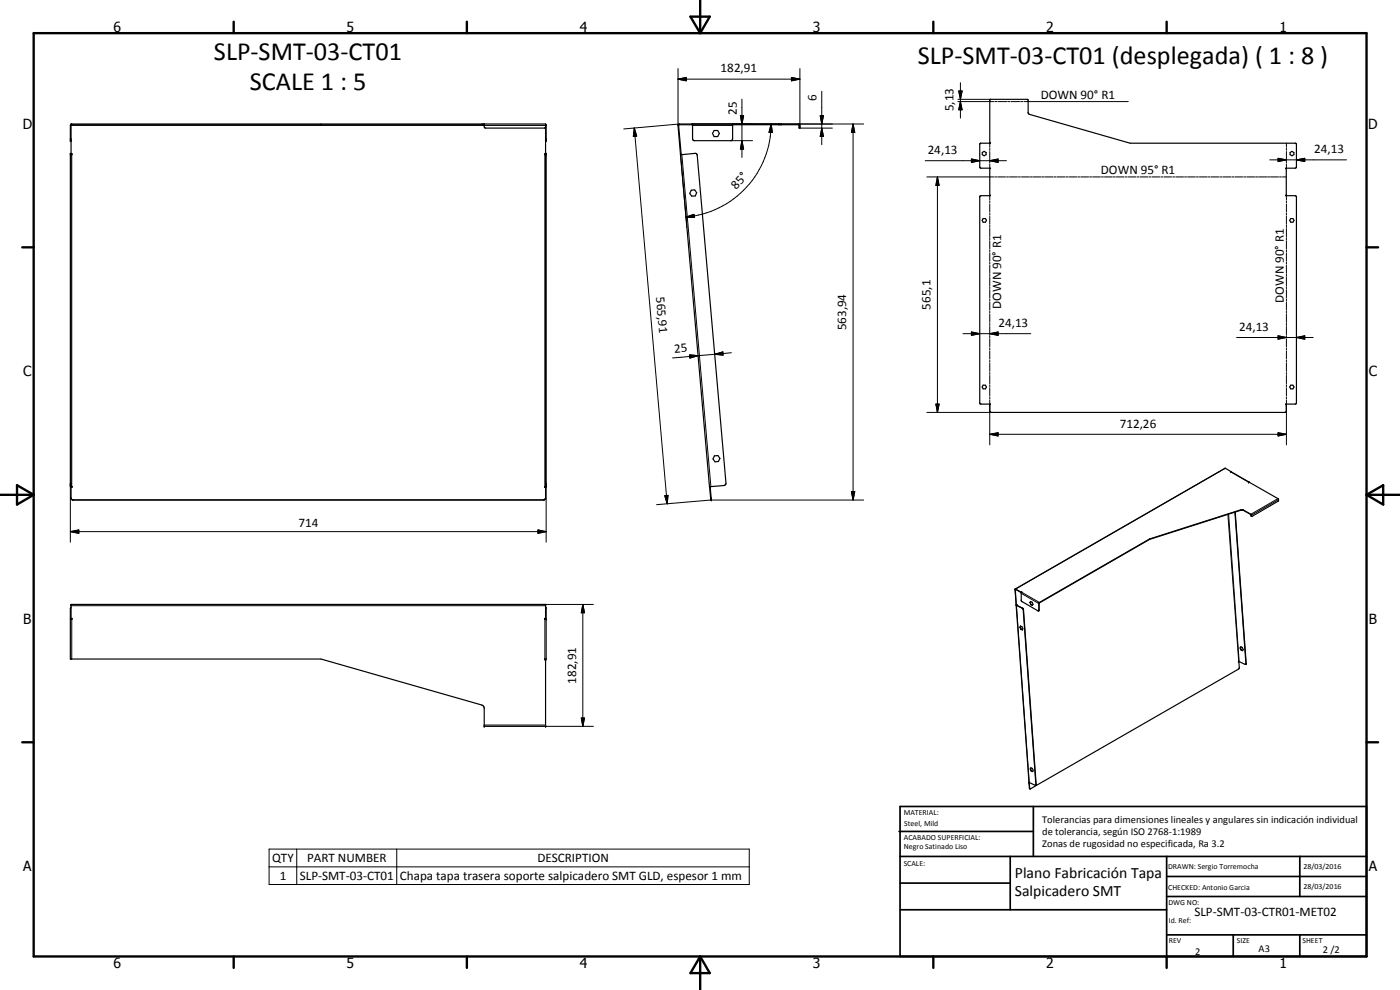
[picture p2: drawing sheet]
<svg xmlns="http://www.w3.org/2000/svg" width="420mm" height="297mm" viewBox="0 0 420 297" stroke-linecap="round" stroke-linejoin="round" font-family="sans-serif">
<g fill="#000">
<circle cx="145.3" cy="37.4" r=".18"/>
<circle cx="145.3" cy="37.2" r=".18"/>
<circle cx="21.1" cy="42.2" r=".18"/>
<circle cx="21.3" cy="42.2" r=".18"/>
<circle cx="163.7" cy="42.2" r=".18"/>
<circle cx="163.9" cy="42.2" r=".18"/>
<circle cx="204.2" cy="46.4" r=".18"/>
<circle cx="21.3" cy="149.4" r=".18"/>
<circle cx="163.7" cy="149.4" r=".18"/>
<circle cx="163.9" cy="146" r=".18"/>
<circle cx="213.5" cy="150" r=".18"/>
<circle cx="374.7" cy="144.7" r=".18"/>
<circle cx="21.3" cy="181.4" r=".18"/>
<circle cx="163.7" cy="181.4" r=".18"/>
<circle cx="163.9" cy="185.8" r=".18"/>
<circle cx="163.9" cy="197.7" r=".18"/>
<circle cx="145.3" cy="217.9" r=".18"/>
<circle cx="163.7" cy="217.9" r=".18"/>
<circle cx="308.8" cy="234.7" r=".18"/>
<circle cx="308.9" cy="234.8" r=".18"/>
</g>
<g fill="none" stroke="#000" stroke-width=".35">
<path d="M21.3 37.3l142.4-.1v108.8h-.3v.2h.3v3.2l-.4 .6M21.3 37.3l-.2 .3v4.6h.2M21.5 37.2l-.2 .1M96.3 37.2v.2M145.3 37.4l-123.9 .1-.1 108.5h.3v.2h-.3v3.2l.4 .6M145.3 37.2l.1 1.1 .3 .1h17.7l.3-.3M163.7 37.3l.2 .2v4.7h-.2M207.7 37.2v.2M207.8 37.4l-4.1 .1 .7 8.7M207.8 37.2v4.5l.5 .5h11.1l.5-.5v-4.5M214.3 39.2h1.1l.5 .8-.5 1h-1.1l-.5-1zM219.9 37.4h19.7l.2 .2v.8h.3l-.1-1-.4-.2h-35.7l-.4 .5 .7 8.5"/>
<path d="M297.1 29.9l11.2-.1 .3 .3v3.8l.3 .4 30.3 8.7h49.7l.2 .2v7l-.4 .3h-2.8l.1 .1v8l-.1 .1h2.8l.4 .3v62l-.4 .2h-2.8l.1 .2v2.1l-.3 .2h-88.3l-.4-.3v-2l.3-.2h-3.2l-.1-62.2 .4-.3h2.9l-.3-.1v-8l.3-.1h-2.9l-.4-.3v-7l.2-.2h3.1l-.3-.2zM21.3 46h-.2v100h.5M21.3 46.2h.3v.2h-.3M163.7 46h.2v100h-.5M163.7 46.2h-.3v.2h.3M204.2 46.2v.2M204.2 46.4l4.6-.4 .4 .6 8.7 98.4-.2 .5-.4 .2-4.4 .3M204.2 46.4l8.7 99.6M204.4 46.2v.2M204.4 46.2h-.2M207.5 57.1l1-.1 .6 .8-.5 1h-1l-.6-.8zM294.8 45.8l.5-.4 .6 .4v.6l-.6 .3-.5-.3z"/>
<path d="M387.2 45.8l.5-.4 .6 .4v.6l-.6 .3-.5-.3zM295.1 65.6h.6l.4 .5-.4 .6h-.6l-.3-.6zM387.4 65.6h.6l.4 .5-.4 .6h-.6l-.4-.6zM295.1 115.6h.6l.4 .5-.4 .6h-.6l-.3-.6zM387.4 115.6h.6l.4 .5-.4 .6h-.6l-.4-.6zM214.4 136.8l1.1-.1 .6 .8-.5 1-1 .1-.6-.9zM21.7 150h141.6M212.9 146l.1 .2M213 146.2h.1M213 146.2l.3 3.8 .2-.3-.4-3.5M213.1 146v.2M369.3 141.6h.1"/>
<path d="M369.4 141.6l5.4 3M369.4 141.5l-.1 .1M369.4 141.5v.1M369.4 141.5l-1.8-1-62.9 36.2M370.6 153.7l3.3 45.6M370.7 153.6l3.3 45.7M374.8 144.6l.1 .1M374.9 144.7l8.8 5.2-.1 .5-8 4.5M375.6 154.9l-.1-.6-2.5-1.3-.4-.1-27.6 8.8M375.6 154.9l-.2-.5-2.2-1.3-.6-.1-27.6 8.8M304.7 176.8l.3 4.7M304.7 176.8h.1"/>
<path d="M304.8 176.8l1.7 1M306.5 177.7v.1M306.5 177.7l-1.9-.9 .4 4.7M306.5 177.8l.1 2.7 5.1 2.8M306.6 177.6l-.1 .1M306.6 177.6l-.1 .2M345 161.7v.1M345 161.7l-33.1 19.1-.2 2.5M345 161.8l-33.1 19.1-.2 2.4M21.3 182.2l-.2 .3v15.2h75.2l48.5 13.9 .5 .7v5.6h18.4v-19.9h-.3v-.3h.5v-15.3l-.2-.2M21.3 185.8v-4.4h142.4v4.4M21.3 185.5h.3v.3h-.5"/>
<path d="M163.7 185.5h-.3v.3h.5M305 181.6h.1M305 181.6l3.8 53.1M305 181.5h.2M305 181.5v.1M305 181.6v.1M305 181.7l1.8 .8 .3 .4 3.7 52.7M305 181.5h.1M305.1 181.6l2.1 1.2 3.8 52.7-.3 .1-1.9-.9M305.1 181.4v.1M305.2 181.5l-.1 .1M306.1 188.2l.2-.4 .4 .3 .3 .5-.2 .4-.4-.2"/>
<path d="M306.1 188.2l.3 .6M306.2 188.2l.2 .6M306.2 188.2h-.1M306.4 187.9l-.2 .3M306.4 188.8l.5 .2M306.4 188.8h.1M309.1 180.8l.2 .6M309.2 180.7l.2 .7M309.2 180.7l-.1 .1M309.3 180.5l.5 .2 .2 .6-.2 .4-.5-.3M309.3 180.5l-.2 .3M309.4 180.5l-.2 .2"/>
<path d="M309.4 181.4l.4 .2M309.4 181.4h-.1M371.8 198.5h.1M371.8 198.5l2 .8M371.8 198.5l.1 1.9-.2 .3-62.6 36M372.2 194.4l.2-.3 .4 .2 .3 .6-.2 .3-.5-.2M372.2 194.4l.2 .6M372.3 194.4l.2 .5M372.3 194.4h-.1M372.4 194.1l-.1 .3M372.5 194.9l.4 .3M372.5 194.9l-.1 .1"/>
<path d="M373.9 199.3h-.1M374 199.3h-.1M308.8 234.7l.1 1.8M308.8 234.7l.3 2M308.9 236.5h.1M308.9 236.5l.2 .2M309.2 230.7l.2-.3 .4 .1 .3 .6-.2 .4-.5-.2M309.2 230.7l.2 .6M309.3 230.7l.2 .6M309.3 230.7h-.1M309.4 230.4l-.1 .3M309.5 231.3l.4 .1"/>
<path d="M309.5 231.3h-.1"/>
</g>
<g fill="none" stroke="#000" stroke-width=".3">
<path d="M21.1 37.6h142.8M21.3 37.3v.3M21.5 37.2v.2M144.6 37.2v.2M190.4 38.4l.7 2.5h-1zM190.4 38.4l9.8 112.8M203.5 23.7l2.4-.5v1.1zM203.5 20.6v17.1l.2-.1M203.5 23.7h36.6M203.9 37.4v-.2l-16.7 1.5M207.7 37.2h51.5M207.8 37.6h12.1"/>
<path d="M222.2 34.7h1l-.5 2.5zM222.7 29.8v17.4M231.4 37.2l.4 2.6-1-.1zM231.4 37.2a28.1 28.1 0 0 1-25.5 28M233.6 37.2v.2M234.6 37.2v.2M237.5 23.2l2.6 .5-2.6 .6zM239.8 38h.3M240.1 38.4h9.7M240.1 20.6v17M246.2 34.7h.9l-.5 2.5zM246.6 38.4l.5 2.5h-.9z"/>
<path d="M246.6 27.4v16M256 37.2l.5 2.6h-1zM256 37.2v112.8M287.5 30.5h10.9M287.5 29.8h9.8M287.7 27.3h1l-.5 2.5zM288.2 30.5l.5 2.4h-1zM288.2 24.8v10.6M298.7 30.5h.6M299.6 30.5h2.6M302.5 30.5h.6M303.4 30.5h2.6"/>
<path d="M306.3 30.5h.6M307.3 30.5h31.3M21.1 41.7h.2M21.1 46.6h.2M21.5 46.4v99.6M163.5 46.4v99.6M163.7 41.7h.2M163.7 46.6h.2M204.2 46.2l2 22.1M204.6 46.4l8.7 99.6M219.3 42.2h6.5M222.7 42.2l.5 2.5h-1z"/>
<path d="M277.7 48.2h24.3M278.2 53.1h20M281.3 53.1l.5 2.5h-.9zM281.3 53.1v70.6M291.5 47.7l2.5 .5-2.5 .5zM297 48.2l2.5-.5v1zM297 43v1.2M297 44.5v.6M297 45.5v2.5M297 48.3v.6M297 49.2v1.3M297 58.7v1.3"/>
<path d="M298.5 53.1h.6M299.4 53.1h2.4M302.1 53.1h.6M303 53.1h2.3M305.6 53.1h.6M306.5 53.1h2.4M309.2 53.1h.6M310.1 53.1h2.4M312.7 53.1h.7M313.6 53.1h2.4M316.3 53.1h.6M317.2 53.1h2.4"/>
<path d="M319.9 53.1h.6M320.8 53.1h2.4M323.5 53.1h.6M324.3 53.1h2.4M327 53.1h.6M327.9 53.1h2.4M330.6 53.1h.6M331.5 53.1h2.3M334.1 53.1h.6M335 53.1h2.4M337.7 53.1h.6M338.6 53.1h2.3"/>
<path d="M341.3 53.1h.5M342.2 53.1h2.3M344.8 53.1h.6M345.7 53.1h2.4M348.4 53.1h.5M349.3 53.1h2.3M351.9 53.1h.6M352.8 53.1h2.4M355.5 53.1h.6M356.4 53.1h2.4M359.1 53.1h.6M359.9 53.1h2.4"/>
<path d="M362.6 53.1h.6M363.5 53.1h2.4M366.2 53.1h.6M367.1 53.1h2.3M369.7 53.1h.6M370.6 53.1h2.4M373.3 53.1h.6M374.2 53.1h2.4M376.8 53.1h.7M377.7 53.1h2.4M380.4 53.1h.6M381.1 48h23"/>
<path d="M381.3 53.1h2.4M383.6 47.5l2.5 .5-2.5 .5zM384 53.1h.6M384.9 53.1h1.1M386.1 43v1.2M386.1 44.5v.6M386.1 45.5v2.5M386.1 48.3v.6M386.1 49.2v1.3M386.1 58.7v1.3M389.1 48l2.5-.5v1zM205.9 65.2l2.4-.9 .1 1z"/>
<path d="M297 60.3v.6M297 61.2v2.4M297 63.9v.7M297 64.9v2.4M297 67.6v.6M297 68.5v2.5M297 71.3v.6M297 72.2v2.5M297 75v.6M297 75.9v2.5M297 78.7v.5M297 79.6v2.4"/>
<path d="M386.1 60.3v.6M386.1 61.2v2.4M386.1 63.9v.7M386.1 64.9v2.4M386.1 67.6v.6M386.1 68.5v2.5M386.1 71.3v.6M386.1 72.2v2.5M386.1 75v.6M386.1 75.9v2.5M386.1 78.7v.5M386.1 79.6v2.4"/>
<path d="M291.5 99.6l2.5 .5-2.5 .5zM297 82.3v.6M297 83.2v2.5M297 86v.6M297 86.9v2.5M297 89.7v.6M297 90.6v2.4M297 93.3v.7M297 94.3v2.4M297 97v.7M297 98v2.4M386.1 82.3v.6"/>
<path d="M386.1 83.2v2.5M386.1 86v.6M386.1 86.9v2.5M386.1 89.7v.6M386.1 90.6v2.4M386.1 93.3v.7M386.1 94.3v2.4M386.1 97v.7M386.1 98v2.4M207 106.5l2.5 .2-2.5 .7zM214.5 106.3l2.4-.7 .1 1zM219.5 105.8l-17.7 1.6"/>
<path d="M289 100.1h20.4M297 100.1l2.5-.5v1zM297 100.7v.6M297 101.6v2.5M297 104.4v.6M297 105.3v2.4M297 108.1v.6M297 109v2.4M297 111.8v.6M297 112.6v2.5M297 115.4v.6M297 116.3v2.5"/>
<path d="M297 119.1v.6M371.1 101.3h23M383.6 100.8l2.5 .5-2.5 .5zM386.1 100.7v.6M386.1 101.6v2.5M386.1 104.4v.6M386.1 105.3v2.4M386.1 108.1v.6M386.1 109v2.4M386.1 111.8v.6M386.1 112.6v2.5M386.1 115.4v.6"/>
<path d="M386.1 116.3v2.5M386.1 119.1v.6M389.1 101.3l2.5-.5v1zM278.2 123.7h19.2M280.9 121.2h.9l-.5 2.5zM297 130.3l2.5-.5v1zM297 120v13.5M297 130.3h89.1M383.6 129.8l2.5 .5-2.5 .5zM386.1 120v13.5M21.1 159.5l2.6-.5v1zM21.1 145.7h.2"/>
<path d="M21.1 146h.2M21.1 159.5h142.8M21.3 145h-.2v17.7M21.9 150h.1M161.4 159l2.5 .5-2.5 .5zM163.1 150h.1M163.7 145h.2v17.7M163.7 145.7h.2M163.7 146h.2M199.5 148.7l1-.1-.3 2.6zM213.3 149.4h.1M255.5 147.5h1l-.5 2.5z"/>
<path d="M259.2 150h-45.9l-16.2 1.4M367.7 140.5l-63.1 36.4M368.5 154.3l3.3 44.2M368.7 154.3l3.2 44.2M369.4 141.6l5.3 3.1M372.4 153v.1M373.2 153v.1M375.5 154.8h.1M383.5 149.6l-8.1 4.7M383.7 149.9l-8.1 4.7M306.5 178l5.3 3.1 .1-.3M306.7 177.7l5.2 3.2"/>
<path d="M21.1 182.5h.2M21.3 181.7h142.4M21.5 185.5v12.2M163.5 185.5v12.2M163.7 182.5h.2M163.7 181.4h14.4M174.9 181.4l.5 2.5h-1zM174.9 181.4v36.5M305 181.5l3.9 53.3M306.9 182.5h-.1M307.2 182.9h-.1M311.9 183l-.1 .1"/>
<path d="M374 199.1h-.1M145.3 217.6h18.4M163.7 217.9h14.4M174.4 215.4h1l-.5 2.5zM308.9 236.5h.1M311 235.4l-.1 .1M80.8 254.8h144.1v10.6h-144.1zM89.1 254.8v10.6M119.1 254.8v10.6M80.8 260.1h144.1"/>
</g>
<g fill="none" stroke="#000" stroke-width=".71">
<path d="M10.1 9.9h400v277.1h-400zM70.1 6.5v3.4M140.1 6.5v3.4M207.2 5h5.8l-2.9 4.9zM210.1 0v9.9M280.1 6.5v3.4M350.1 6.5v3.4M6.7 74.2h3.4M410.1 74.2h3.5M.1 148.5h10M5.1 145.6l5 2.9-5 2.9zM410.1 148.5h10"/>
<path d="M410.1 148.5l5-2.9v5.8zM6.7 222.7h3.4M410.1 222.7h3.5M70.1 287v3.4M140.1 287v3.4M210.1 287v10M210.1 287l2.9 5h-5.8zM280.1 287v3.4M350.1 287v3.4"/>
</g>
<g fill="none" stroke="#000" stroke-width=".51">
<path d="M269.8 249.5h40.3M270.1 242h140v45h-140zM270.1 257h140M303.2 257v16M310.1 242v15M350.1 257v30M390.1 257v12M270.1 265h33.1M270.1 273h80M350.1 269h60M350.1 263h60M350.1 280.5h60"/>
<path d="M370.1 280.5v6.5M390.1 280.5v6.5"/>
</g>
<g fill="#000">
<path d="M203.5 23.7l2.4-.5v1.1zM222.2 34.7h1l-.5 2.5zM231.4 37.2l.4 2.6-1-.1zM237.5 23.2l2.6 .5-2.6 .6zM246.2 34.7h.9l-.5 2.5zM256 37.2l.5 2.6h-1zM287.7 27.3h1l-.5 2.5zM288.2 30.5l.5 2.4h-1zM190.4 38.4l.7 2.5h-1zM222.7 42.2l.5 2.5h-1zM246.6 38.4l.5 2.5h-.9zM281.3 53.1l.5 2.5h-.9z"/>
<path d="M291.5 47.7l2.5 .5-2.5 .5zM297 48.2l2.5-.5v1zM383.6 47.5l2.5 .5-2.5 .5zM389.1 48l2.5-.5v1zM205.9 65.2l2.4-.9 .1 1zM297 100.1l2.5-.5v1zM207 106.5l2.5 .2-2.5 .7zM214.5 106.3l2.4-.7 .1 1zM291.5 99.6l2.5 .5-2.5 .5zM383.6 100.8l2.5 .5-2.5 .5zM389.1 101.3l2.5-.5v1zM280.9 121.2h.9l-.5 2.5z"/>
<path d="M297 130.3l2.5-.5v1zM383.6 129.8l2.5 .5-2.5 .5zM21.1 159.5l2.6-.5v1zM199.5 148.7l1-.1-.3 2.6zM255.5 147.5h1l-.5 2.5zM161.4 159l2.5 .5-2.5 .5zM174.9 181.4l.5 2.5h-1zM174.4 215.4h1l-.5 2.5z"/>
</g>
<g font-size="7.9">
<text x="64.2" y="18.1">SLP-SMT-03-CT01</text>
<text x="275.5" y="19.1">SLP-SMT-03-CT01 (desplegada) ( 1 : 8 )</text>
<text x="75" y="27.1">SCALE 1 : 5</text>
</g>
<g font-size="4.7">
<text x="304.6" y="263.5">Plano Fabricación Tapa</text>
<text x="304.6" y="268.9">Salpicadero SMT</text>
</g>
<g font-size="4.2">
<text x="34" y="9.6">6</text>
<text x="104" y="9.6">5</text>
<text x="174" y="9.6">4</text>
<text x="244" y="9.6">3</text>
<text x="314" y="9.6">2</text>
<text x="384" y="9.6">1</text>
<text x="6.8" y="38.7">D</text>
<text x="410.6" y="38.7">D</text>
<text x="7" y="112.9">C</text>
<text x="410.8" y="112.9">C</text>
<text x="7" y="187.1">B</text>
<text x="410.8" y="187.1">B</text>
<text x="7" y="261.4">A</text>
<text x="410.8" y="261.4">A</text>
<text x="34" y="290.4">6</text>
<text x="104" y="290.4">5</text>
<text x="174" y="290.4">4</text>
<text x="244" y="290.4">3</text>
<text x="314" y="290.4">2</text>
<text x="384" y="290.4">1</text>
</g>
<g font-size="3.9">
<text x="216.3" y="21.7">182,91</text>
<text x="312.3" y="29.7">DOWN 90° R1</text>
<text x="221.1" y="34.5" transform="rotate(-90 221.1 34.5)">25</text>
<text x="245.1" y="30.2" transform="rotate(-90 245.1 30.2)">6</text>
<text x="286.2" y="33.4" transform="rotate(-90 286.2 33.4)">5,13</text>
<text x="278.5" y="46.2">24,13</text>
<text x="394.4" y="45.9">24,13</text>
<text x="330.4" y="52.3">DOWN 95° R1</text>
<text x="221" y="56.9" transform="rotate(-48 221 56.9)">85°</text>
<text x="196.9" y="89.2" transform="rotate(85 196.9 89.2)">565,91</text>
<text x="279.3" y="92.9" transform="rotate(-90 279.3 92.9)">565,1</text>
<text x="300.4" y="92.7" transform="rotate(-90 300.4 92.7)">DOWN 90° R1</text>
<text x="385.3" y="90.8" transform="rotate(-90 385.3 90.8)">DOWN 90° R1</text>
<text x="253.9" y="99.1" transform="rotate(-90 253.9 99.1)">563,94</text>
<text x="299.6" y="98.1">24,13</text>
<text x="371.8" y="99.2">24,13</text>
<text x="202.5" y="105.8" transform="rotate(-5 202.5 105.8)">25</text>
<text x="336.1" y="128.3">712,26</text>
<text x="89.6" y="158">714</text>
<text x="172.9" y="205.1" transform="rotate(-90 172.9 205.1)">182,91</text>
<text x="81.7" y="258.7">QTY</text>
<text x="83.9" y="264">1</text>
<text x="90" y="264">SLP-SMT-03-CT01</text>
<text x="92.1" y="258.7">PART NUMBER</text>
<text x="161.3" y="258.7">DESCRIPTION</text>
<text x="120" y="264.1">Chapa tapa trasera soporte salpicadero SMT GLD, espesor 1 mm</text>
<text x="358.5" y="275">SLP-SMT-03-CTR01-MET02</text>
</g>
<g font-size="3.1">
<text x="312.7" y="246.8">Tolerancias para dimensiones lineales y angulares sin indicación individual</text>
<text x="312.7" y="250.4">de tolerancia, según ISO 2768-1:1989</text>
<text x="312.7" y="254">Zonas de rugosidad no especificada, Ra 3.2</text>
<text x="358.7" y="286.5">2</text>
<text x="377.7" y="285.6">A3</text>
<text x="397" y="285.9">2 /2</text>
</g>
<g font-size="2.4">
<text x="271.2" y="244.4">MATERIAL:</text>
<text x="271.3" y="252">ACABADO SUPERFICIAL:</text>
<text x="271.4" y="247.9">Steel, Mild</text>
<text x="271.3" y="254.6">Negro Satinado Liso</text>
<text x="271.2" y="259.7">SCALE:</text>
<text x="350.6" y="260.8">DRAWN: Sergio Torremocha</text>
<text x="391.2" y="260.6">28/03/2016</text>
<text x="350.6" y="267">CHECKED: Antonio Garcia</text>
<text x="391.2" y="266.7">28/03/2016</text>
<text x="350.6" y="271.4">DWG NO:</text>
<text x="350.8" y="276.9">Id. Ref:</text>
<text x="350.8" y="282.8">REV</text>
<text x="371.2" y="282.9">SIZE</text>
<text x="390.9" y="282.9">SHEET</text>
</g>
</svg>
